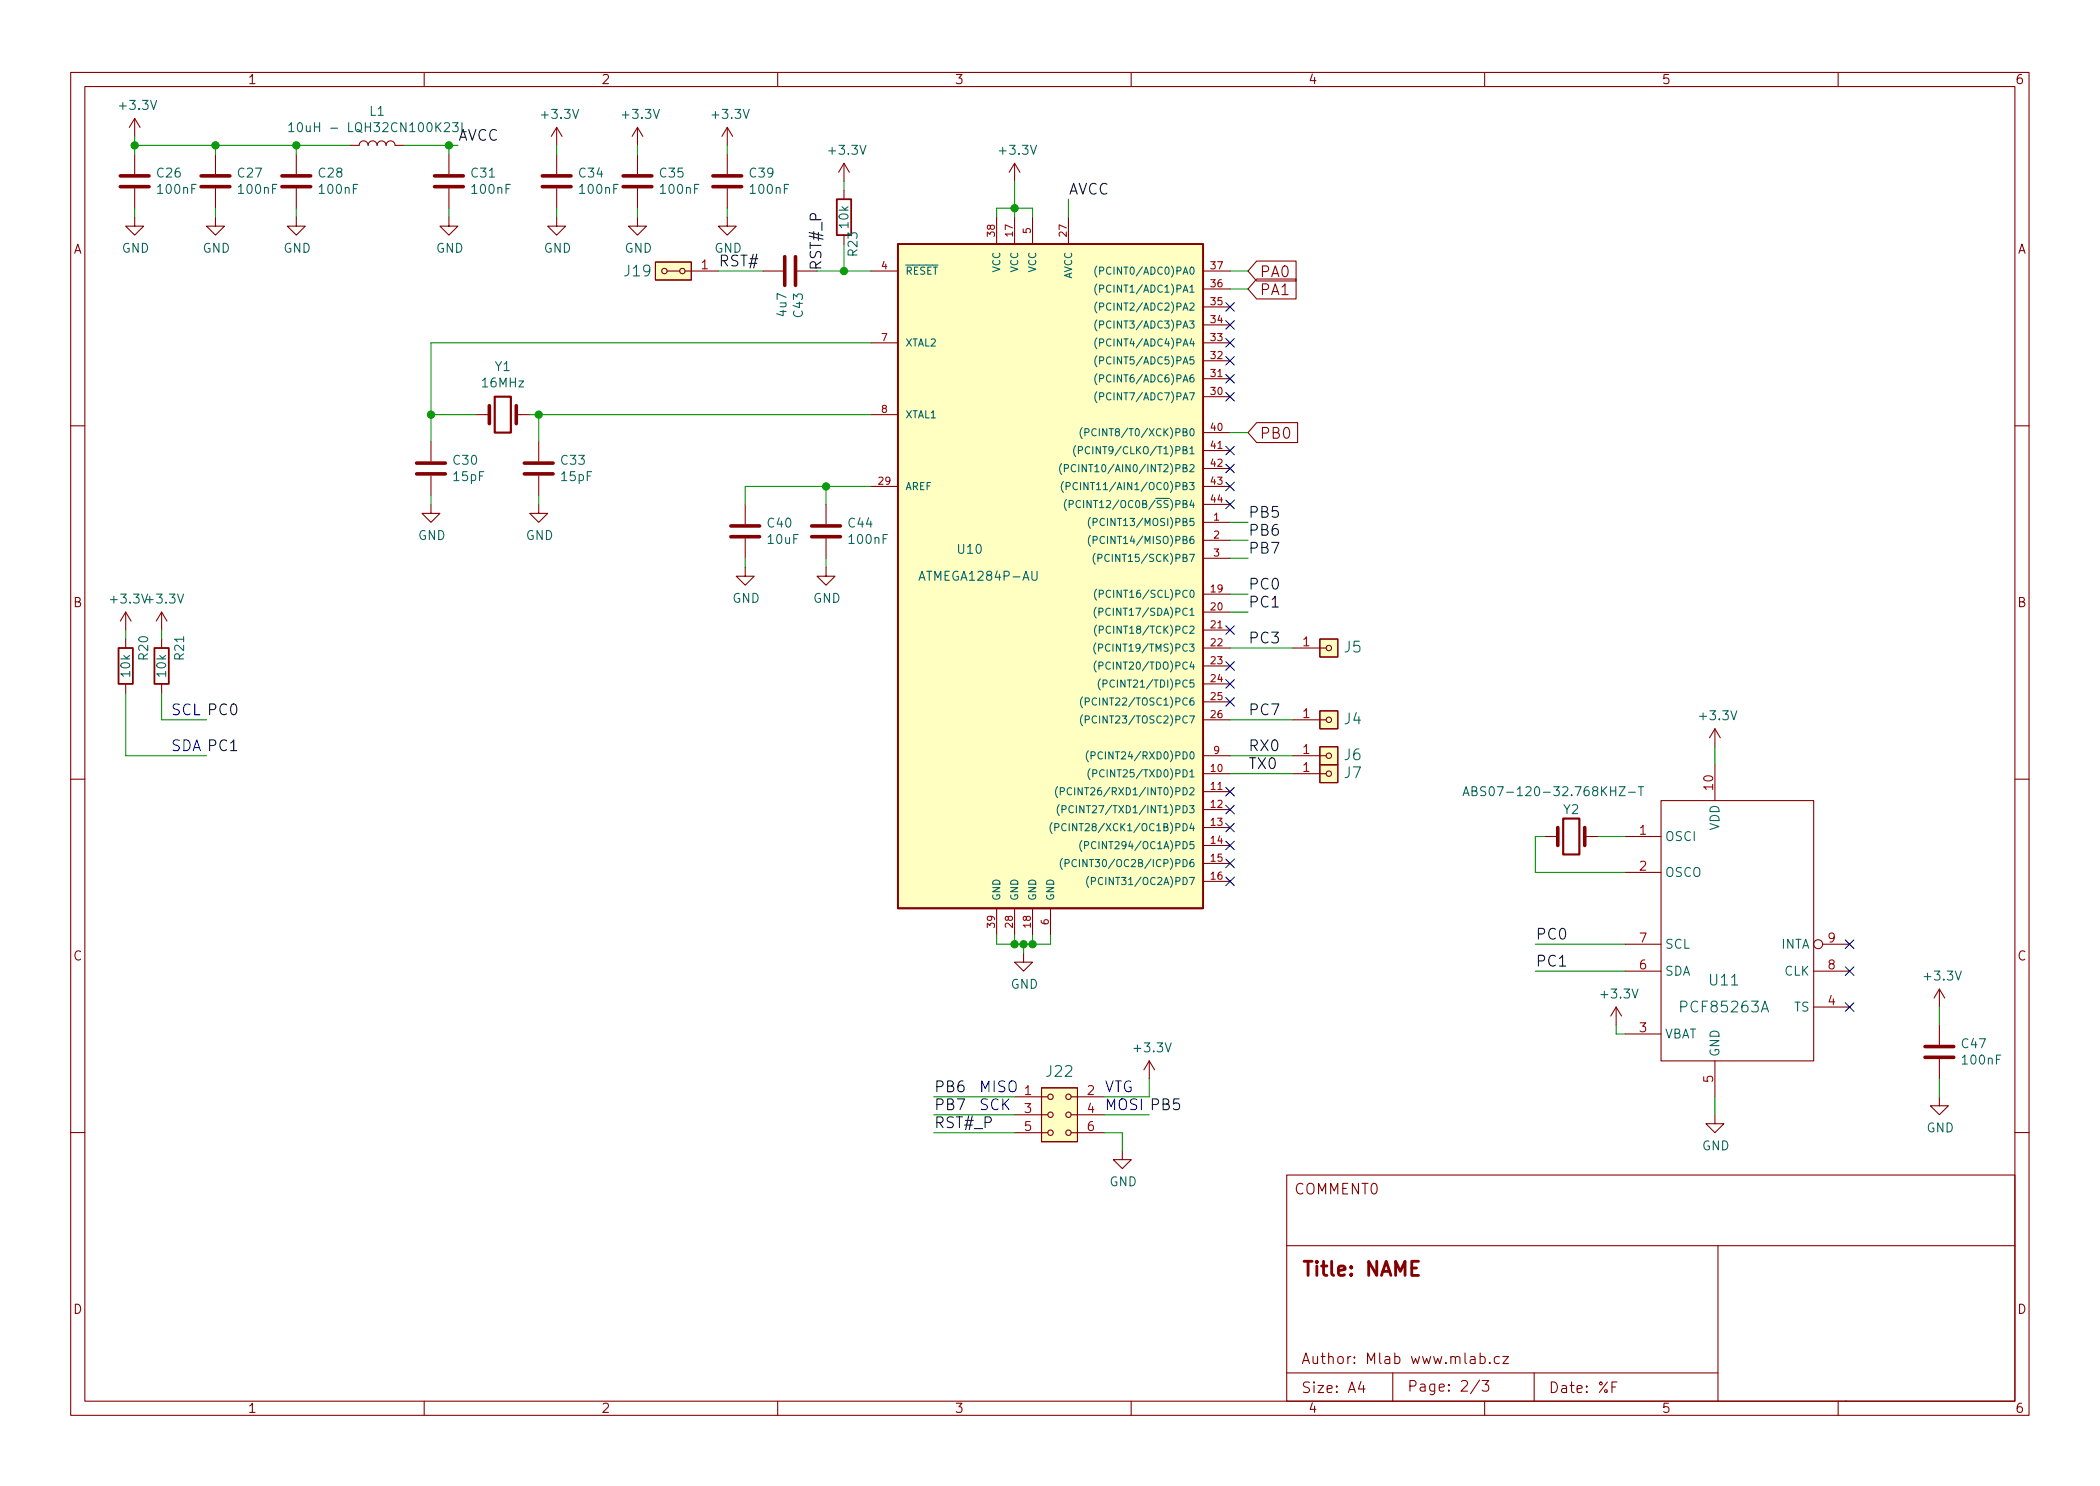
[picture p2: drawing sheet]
<svg xmlns="http://www.w3.org/2000/svg" width="297mm" height="210mm" viewBox="0 0 297 210" stroke-linecap="round" stroke-linejoin="round" font-family="sans-serif">
<g fill="none" stroke="#840000" stroke-width=".15">
<path d="M10 10.2h277v190.1h-277zM12 12.2h273v186.1h-273zM19 16.8v2.5M19 16.8l-.7 1.2M19 16.8l.8 1.2M60 10.2v2M78.7 18v2.6M78.7 18l-.7 1.3M78.7 18l.8 1.3M90.2 18l-.8 1.3M90.2 18v2.6M90.2 18l.7 1.3"/>
<path d="M102.9 18v2.6M102.9 18l-.8 1.3M102.9 18l.7 1.3M110 10.2v2M160 10.2v2M210 10.2v2M260 10.2v2M19 30.7v1.3h1.3l-1.3 1.3-1.2-1.3h1.2M19 21.8v2.8M19 26.7v2.8M30.5 30.7v1.3h1.2l-1.2 1.3-1.3-1.3h1.3M30.5 21.8v2.8"/>
<path d="M30.5 26.7v2.8M41.9 30.7v1.3h1.3l-1.3 1.3-1.3-1.3h1.3M41.9 21.8v2.8M41.9 26.7v2.8M49.5 20.6h1.3a.64 .64 0 0 1 .6-.7 .64 .64 0 0 1 .7 .7 .64 .64 0 0 1 .6-.7 .64 .64 0 0 1 .6 .7 .64 .64 0 0 1 .7-.7 .64 .64 0 0 1 .6 .7 .64 .64 0 0 1 .6-.7 .64 .64 0 0 1 .7 .7h1.2M63.5 30.7v1.3h1.3l-1.3 1.3-1.3-1.3h1.3M63.5 21.8v2.8M63.5 26.7v2.8M78.7 30.7v1.3h1.3l-1.3 1.3-1.2-1.3h1.2M78.7 21.8v2.8M78.7 26.7v2.8M90.2 30.7v1.3h1.2l-1.2 1.3-1.3-1.3h1.3"/>
<path d="M90.2 21.8v2.8M90.2 26.7v2.8M92.7 37.1h5.1v2.5h-5.1zM94.4 38.3h1.7M96.9 38.3h4.7M102.9 30.7v1.3h1.2l-1.2 1.3-1.3-1.3h1.3M102.9 21.8v2.8M102.9 26.7v2.8M107.9 38.3h2.8M112.8 38.3h2.8M119.4 23.1l-.8 1.3M119.4 23.1v2.5"/>
<path d="M119.4 26.9v1.3M119.4 33.3v1.2M119.4 23.1l.7 1.3M123.2 38.3h3.8M141 30.7v3.8M143.5 23.1v2.5M143.5 30.7v3.8M143.5 23.1l-.8 1.3M143.5 23.1l.8 1.3M146 30.7v3.8M151.1 30.7v3.8M170.2 38.3h3.8"/>
<path d="M177.7 36.9h5.6v2.9h-5.6l-1.2-1.5zM177.7 39.5h5.6v2.8h-5.6l-1.2-1.4zM67.3 58.7h1.9M73 58.7h1.9M123.2 48.5h3.8M123.2 58.7h3.8M170.2 56.1h3.8M170.2 53.6h3.8M170.2 51h3.8M170.2 48.5h3.8M170.2 46h3.8M170.2 43.4h3.8"/>
<path d="M170.2 40.9h3.8M177.7 59.8h5.8v2.8h-5.8l-1.2-1.4zM10 60.2h2M61 71.4v1.2h1.2l-1.2 1.3-1.3-1.3h1.3M61 62.5v2.8M61 67.3v2.8M76.2 71.4v1.2h1.3l-1.3 1.3-1.3-1.3h1.3M76.2 62.5v2.8M76.2 67.3v2.8M105.4 71.4v2.8M105.4 76.2v2.8M116.8 71.4v2.8"/>
<path d="M116.8 76.2v2.8M123.2 68.8h3.8M170.2 73.9h3.8M170.2 76.4h3.8M170.2 68.8h3.8M170.2 79h3.8M170.2 61.2h3.8M170.2 63.7h3.8M170.2 66.3h3.8M170.2 71.4h3.8M285 60.2h2M17.8 86.6l-.8 1.3"/>
<path d="M17.8 86.6v2.5M17.8 90.4v1.3M17.8 96.8v1.2M17.8 86.6l.7 1.3M22.9 86.6l-.8 1.3M22.9 86.6v2.5M22.9 90.4v1.3M22.9 96.8v1.2M22.9 86.6l.7 1.3M105.4 80.3v1.2h1.3l-1.3 1.3-1.3-1.3h1.3M116.8 80.3v1.2h1.3l-1.3 1.3-1.2-1.3h1.2M170.2 84.1h3.8"/>
<path d="M170.2 86.6h3.8M170.2 89.1h3.8M170.2 91.7h3.8M170.2 94.2h3.8M170.2 96.8h3.8M170.2 99.3h3.8M182.9 91.7h4.7M186.7 90.4h2.5v2.6h-2.5zM10 110.2h2M170.2 109.5h3.8M170.2 112h3.8M170.2 114.5h3.8"/>
<path d="M170.2 117.1h3.8M170.2 119.6h3.8M170.2 101.8h3.8M170.2 106.9h3.8M182.9 109.5h4.7M182.9 101.8h4.7M182.9 106.9h4.7M186.7 108.2h2.5v2.5h-2.5zM186.7 105.7h2.5v2.5h-2.5zM186.7 100.6h2.5v2.5h-2.5zM218.4 118.4h1.9M224.2 118.4h1.9"/>
<path d="M229.9 118.4h5M234.9 113.3h21.6v36.8h-21.6zM242.6 103.1l-.8 1.3M242.6 103.1v2.6M242.6 108.2v5.1M242.6 103.1l.7 1.3M285 110.2h2M141 128.5v3.8M143.5 128.5v3.8M144.8 134.9v1.2h1.2l-1.2 1.3-1.3-1.3h1.3M146 128.5v3.8M148.6 128.5v3.8"/>
<path d="M170.2 122.2h3.8M170.2 124.7h3.8M229.9 123.4h5M229.9 137.4h5M229.9 133.6h5M256.5 137.4h5.1M257.8 133.6h3.8M274.3 139.9l-.7 1.3M274.3 139.9v2.6M274.3 139.9l.8 1.3M143.5 157.7h4.7M143.5 155.2h4.7"/>
<path d="M147.3 153.9h5.1v7.6h-5.1zM151.5 157.7h4.7M151.5 155.2h4.7M162.6 150.1l-.8 1.3M162.6 150.1v2.5M162.6 150.1l.7 1.3M228.6 142.5l-.8 1.3M228.6 142.5v2.5M228.6 142.5l.8 1.3M229.9 146.3h5M242.6 157.7v1.3h1.2l-1.2 1.3-1.3-1.3h1.3M242.6 150.1v5.1"/>
<path d="M256.5 142.5h5.1M274.3 155.2v1.3h1.3l-1.3 1.2-1.3-1.2h1.3M274.3 145v2.8M274.3 149.9v2.7M10 160.2h2M143.5 160.3h4.7M151.5 160.3h4.7M158.7 162.8v1.3h1.3l-1.3 1.2-1.2-1.2h1.2M182 166.3h103v32h-103zM182 176.3h103M243 176.3v22M285 160.2h2"/>
<path d="M60 198.3v2M110 198.3v2M160 198.3v2M182 194.3h61M192.5 195.5l-.4 1h1M192.9 196v1M197 194.3v4M209.3 195.3l-1.3 1.9M209.4 192l.4-.1 .3 .3v.4l-.2 .3h-.1h-.4M209.6 195.3h1l-.5 .6a.41 .41 0 0 1 .5 .3v.3l-.2 .3h-.5l-.3-.1M210 198.3v2M210.7 192.8l.1 .1h-.1h-.1l.1-.1v.1"/>
<path d="M212.1 192l-.5-.1-.2 .3v.4l.1 .3h.1h.5M212.6 191.9h.8l-.8 1h.8M217 194.3v4M228 196.2h.5M228.7 195.5h-.7v1.5M260 198.3v2M261 198.3h.1"/>
<circle cx="94" cy="38.3" r=".38"/>
<circle cx="96.5" cy="38.3" r=".38"/>
<circle cx="188" cy="91.7" r=".38"/>
<circle cx="188" cy="106.9" r=".38"/>
<circle cx="188" cy="109.5" r=".38"/>
<circle cx="188" cy="101.8" r=".38"/>
<circle cx="257.2" cy="133.6" r=".63"/>
<circle cx="148.6" cy="155.2" r=".38"/>
<circle cx="148.6" cy="157.7" r=".38"/>
<circle cx="151.1" cy="157.7" r=".38"/>
<circle cx="151.1" cy="155.2" r=".38"/>
<circle cx="148.6" cy="160.3" r=".38"/>
<circle cx="151.1" cy="160.3" r=".38"/>
</g>
<path d="M200.6 178.5h-.9v2h.9" fill="none" stroke="#840000" stroke-width=".4"/>
<g fill="#ffffc2" stroke="#ffffc2" stroke-width=".14">
<path d="M147.3 153.9h5.1v7.6h-5.1z"/>
<path d="M127 34.5h43.2v94h-43.2z"/>
<path d="M186.7 90.4h2.5v2.6h-2.5z"/>
<path d="M186.7 108.2h2.5v2.5h-2.5z"/>
<path d="M186.7 105.7h2.5v2.5h-2.5z"/>
<path d="M186.7 100.6h2.5v2.5h-2.5z"/>
<path d="M92.7 37.1h5.1v2.5h-5.1z"/>
</g>
<g fill="none" stroke="#840000" stroke-width=".51">
<path d="M17 26.4h4.1M17 24.9h4.1M28.4 26.4h4.1M28.4 24.9h4.1M39.9 26.4h4M39.9 24.9h4M61.5 26.4h4M61.5 24.9h4M76.7 26.4h4.1M76.7 24.9h4.1M88.1 26.4h4.1M88.1 24.9h4.1"/>
<path d="M100.8 26.4h4.1M100.8 24.9h4.1M111 36.3v4.1M112.5 36.3v4.1M69.2 57.4v2.5M73 57.4v2.5M58.9 67.1h4.1M58.9 65.5h4.1M74.2 67.1h4M74.2 65.5h4M103.4 75.9h4M103.4 74.4h4"/>
<path d="M114.8 75.9h4.1M114.8 74.4h4.1M220.3 117.1v2.5M224.2 117.1v2.5M272.3 149.6h4.1M272.3 148.1h4.1"/>
</g>
<path d="M118.4 28.2h2v5.1h-2zM127 34.5h43.2v94h-43.2zM16.8 91.7h2v5.1h-2zM21.8 91.7h2.1v5.1h-2.1z" fill="none" stroke="#840000" stroke-width=".25"/>
<g fill="none" stroke="#006464" stroke-width=".15">
<path d="M40.9 17.7l.3-.3v1.2M40.9 18.6h.7M42.2 17.5l.2-.1a.68 .68 0 0 1 .3 1.1l-.2 .1a.69 .69 0 0 1-.3-1.1zM64 17.4h.8l-.4 .4 .3 .2v.5l-.1 .1h-.4l-.2-.1M65.3 17.4v1.2h.6M155.2 37.6a1.17 1.17 0 0 0 0 1.6M155.5 38.3h.5l.1-.2v-.2l-.6-.1v1M155.2 55.4a1.17 1.17 0 0 0 0 1.6M155.2 52.9a1.17 1.17 0 0 0 0 1.5M155.2 50.3a1.17 1.17 0 0 0 0 1.6M155.2 47.8a1.17 1.17 0 0 0 0 1.6M155.2 45.3a1.17 1.17 0 0 0 0 1.5"/>
<path d="M155.2 42.7a1.17 1.17 0 0 0 0 1.6M155.2 40.2a1.17 1.17 0 0 0 0 1.5M155.5 56.1h.5l.1-.2v-.2l-.6-.1v1M155.5 53.6l.5-.1 .1-.1v-.3l-.6-.1v1M155.5 51h.5l.1-.2v-.2l-.6-.1v1M155.5 48.5l.5-.1 .1-.1v-.3h-.6v1M155.5 45.9h.5l.1-.1v-.3l-.6-.1v1M155.5 43.4h.5l.1-.2v-.2l-.6-.1v1M155.5 40.9l.5-.1 .1-.1v-.3l-.6-.1v1M150.2 65.6a1.17 1.17 0 0 0 0 1.5M150.4 68.1a1.17 1.17 0 0 0 0 1.6M150.6 66.3l.4-.1 .1-.1v-.3l-.5-.1v1"/>
<path d="M150.8 68.8h.5l.1-.2-.1-.2-.5-.1v1M150.8 70.7a1.17 1.17 0 0 0 0 1.5M151.2 71.3h.5l.1-.1v-.3l-.6-.1v1M152.2 63a1.17 1.17 0 0 0 0 1.6M152.2 65.8a.48 .48 0 0 0-.7 .4 .48 .48 0 0 0 .5 .5h.2M152.4 68.4a.48 .48 0 0 0-.7 .3 .48 .48 0 0 0 .5 .6l.2-.1M152.5 63.7h.5l.1-.2v-.2l-.6-.1v1M153.1 60.5a1.17 1.17 0 0 0 0 1.6M153.5 61.2l.4-.1 .1-.1v-.3h-.5v1M154.1 63.3a.48 .48 0 0 0-.6 .3 .48 .48 0 0 0 .4 .6l.2-.1M154.2 73.2a1.17 1.17 0 0 0 0 1.6M154.2 75.7a1.17 1.17 0 0 0 0 1.6"/>
<path d="M154.6 73.9l.5-.1 .1-.1v-.3h-.6v1M154.6 76.4h.5l.1-.2v-.2l-.6-.1v1M154.9 78.3a1.17 1.17 0 0 0 0 1.5M155.1 60.7a.48 .48 0 0 0-.7 .4 .48 .48 0 0 0 .5 .6l.2-.1M155.3 79l.5-.1 .1-.1-.1-.3-.5-.1v1M146 80.8v1.1l.2 .2 .4-.1 .1-.1v-1.1M153.1 98.6a1.17 1.17 0 0 0 0 1.6M153.5 99.3l.5-.1 .1-.1-.1-.3h-.5v1M155 91a1.17 1.17 0 0 0 0 1.5M155.1 85.9a1.17 1.17 0 0 0 0 1.6M155.1 93.5a1.17 1.17 0 0 0 0 1.6M155.1 83.4a1.17 1.17 0 0 0 0 1.5"/>
<path d="M155.1 88.4a1.17 1.17 0 0 0 0 1.6M155.4 91.7l.5-.1 .1-.1-.1-.3-.5-.1v1M155.4 86.6l.5-.1 .1-.1v-.3h-.6v1M155.4 94.2h.5l.1-.2v-.2l-.6-.1v1M155.5 84h.5l.1-.1-.1-.3-.5-.1v1M155.5 89.1h.5l.1-.2-.1-.2-.5-.1v1M155.6 96.1a1.17 1.17 0 0 0 0 1.5M156 96.7h.5l.1-.1v-.3l-.6-.1v1M148.8 116.4a1.17 1.17 0 0 0 0 1.5M149.2 117.1l.5-.1 .1-.1-.1-.3-.5-.1v1M149.6 111.3a1.17 1.17 0 0 0 0 1.6M149.8 113.8a1.17 1.17 0 0 0 0 1.6"/>
<path d="M150 112l.5-.1 .1-.1-.1-.3h-.5v1M150.2 114.5h.5l.1-.2v-.2l-.6-.1v1M150.8 116.6a.48 .48 0 0 0-.7 .4 .48 .48 0 0 0 .5 .5h.2M151.6 111.5a.48 .48 0 0 0-.7 .4 .48 .48 0 0 0 .5 .6l.2-.1M151.8 114.1a.48 .48 0 0 0-.7 .3 .48 .48 0 0 0 .5 .6l.2-.1M153 118.9a1.17 1.17 0 0 0 0 1.6M153.1 101.1a1.17 1.17 0 0 0 0 1.6M153.4 119.6h.5l.1-.2-.1-.2-.5-.1v1M153.5 101.8h.5l.1-.2-.1-.2-.5-.1v1M153.9 106.2a1.17 1.17 0 0 0 0 1.6M154.2 108.8a1.17 1.17 0 0 0 0 1.5M154.3 106.9h.5l.1-.2v-.2l-.6-.1v1"/>
<path d="M154.6 109.4h.5l.1-.1-.1-.3-.5-.1v1M206.9 112.6l.5-1.3 .4 1.3M207.1 112.2h.6M208.2 111.9h.6l.1-.2-.1-.3-.6-.1v1.3h.5l.2-.3a.33 .33 0 0 0-.3-.4M230.4 112.1h.9M231.7 111.3h.8M232.1 111.3v1.3M150.3 121.5a1.17 1.17 0 0 0 0 1.5M150.7 122.1h.4l.1-.1v-.3l-.5-.1v1M152.3 121.7a.48 .48 0 0 0-.7 .3 .48 .48 0 0 0 .5 .6l.2-.1M154 124a1.17 1.17 0 0 0 0 1.6M154.4 124.7l.5-.1 .1-.1-.1-.3h-.5v1"/>
</g>
<path d="M70 56.1h2.3v5.1h-2.3zM221.1 115.8h2.3v5.1h-2.3z" fill="none" stroke="#840000" stroke-width=".3"/>
<g fill="none" stroke="#009600" stroke-width=".15">
<path d="M19 19.3v2.5M19 29.5v1.2M19 20.6h30.5M30.5 20.6v1.2M30.5 29.5v1.2M41.9 20.6v1.2M41.9 29.5v1.2M57.1 20.6h7.7M63.5 20.6v1.2M63.5 29.5v1.2M78.7 20.6v1.2M78.7 29.5v1.2"/>
<path d="M90.2 20.6v1.2M90.2 29.5v1.2M101.6 38.3h6.3M102.9 20.6v1.2M102.9 29.5v1.2M115.6 38.3h7.6M119.4 25.6v1.3M119.4 34.5v3.8M141 30.7v-1.2h5v1.2M143.5 25.6v5.1M151.1 28.2v2.5M174 38.3h2.5"/>
<path d="M61 58.7h6.3M74.9 58.7h48.3M76.2 58.7v3.8M123.2 48.5h-62.2v14M174 40.9h2.5M61 70.1v1.3M76.2 70.1v1.3M105.4 79v1.3M116.8 68.8v2.6M116.8 79v1.3M123.2 68.8h-17.8v2.6M174 61.2h2.5"/>
<path d="M174 76.4h2.5M174 79h2.5M174 73.9h2.5M17.8 98v8.9h11.4M17.8 89.1v1.3M22.9 89.1v1.3M22.9 98v3.8h6.3M174 86.6h2.5M174 91.7h8.9M174 84.1h2.5M174 106.9h8.9M174 101.8h8.9"/>
<path d="M174 109.5h8.9M218.4 118.4h-1.2v5h12.7M226.1 118.4h3.8M242.6 105.7v2.5M141 132.3v1.3h7.6v-1.3M143.5 132.3v1.3M144.8 133.6v1.3M146 132.3v1.3M217.2 133.6h12.7M217.2 137.4h12.7M132.1 157.7h11.4M132.1 155.2h11.4"/>
<path d="M156.2 157.7h6.4M162.6 152.6v2.6h-6.4M228.6 145v1.3h1.3M242.6 155.2v2.5M274.3 142.5v2.5M274.3 152.6v2.6M132.1 160.3h11.4M156.2 160.3h2.5v2.5"/>
</g>
<g fill="none" stroke="#000084" stroke-width=".15">
<path d="M173.4 42.8l1.2 1.2M173.4 50.4l1.2 1.3M173.4 47.9l1.2 1.2M173.4 53l1.2 1.2M173.4 45.4l1.2 1.2M173.4 55.5l1.2 1.2M174.6 42.8l-1.2 1.2M174.6 50.4l-1.2 1.3M174.6 47.9l-1.2 1.2M174.6 53l-1.2 1.2M174.6 45.4l-1.2 1.2M174.6 55.5l-1.2 1.2"/>
<path d="M173.4 68.2l1.2 1.2M173.4 63.1l1.2 1.3M173.4 70.8l1.2 1.2M173.4 65.7l1.2 1.2M174.6 68.2l-1.2 1.2M174.6 63.1l-1.2 1.3M174.6 70.8l-1.2 1.2M174.6 65.7l-1.2 1.2M173.4 93.6l1.2 1.2M173.4 88.5l1.2 1.3M173.4 96.2l1.2 1.2M173.4 98.7l1.2 1.2"/>
<path d="M174.6 93.6l-1.2 1.2M174.6 88.5l-1.2 1.3M174.6 96.2l-1.2 1.2M174.6 98.7l-1.2 1.2M173.4 119l1.2 1.2M173.4 116.5l1.2 1.2M173.4 111.4l1.2 1.2M173.4 113.9l1.2 1.3M174.6 119l-1.2 1.2M174.6 116.5l-1.2 1.2M174.6 111.4l-1.2 1.2M174.6 113.9l-1.2 1.3"/>
<path d="M173.4 121.6l1.2 1.2M173.4 124.1l1.2 1.2M174.6 121.6l-1.2 1.2M174.6 124.1l-1.2 1.2M261 136.8l1.2 1.2M261 133l1.2 1.2M262.2 136.8l-1.2 1.2M262.2 133l-1.2 1.2M261 141.9l1.2 1.2M262.2 141.9l-1.2 1.2"/>
</g>
<g fill="#009600" stroke="#009600" stroke-width=".15">
<circle cx="119.4" cy="38.3" r=".51"/>
<circle cx="116.8" cy="68.8" r=".51"/>
<circle cx="146.1" cy="133.6" r=".51"/>
<circle cx="41.9" cy="20.6" r=".51"/>
<circle cx="30.5" cy="20.6" r=".51"/>
<circle cx="19" cy="20.6" r=".51"/>
<circle cx="63.5" cy="20.6" r=".51"/>
<circle cx="143.5" cy="133.6" r=".51"/>
<circle cx="144.8" cy="133.6" r=".51"/>
<circle cx="143.5" cy="29.5" r=".51"/>
<circle cx="61" cy="58.7" r=".51"/>
<circle cx="76.2" cy="58.7" r=".51"/>
</g>
<text font-size="2.8" fill="#840000" x="184" y="180.6">Title: NAME</text>
<g font-size="2.1" fill="#0f0f0f">
<text x="64.8" y="19.9">AVCC</text>
<text x="151.1" y="27.5">AVCC</text>
<text x="101.6" y="37.7">RST#</text>
<text x="116.2" y="38.3" transform="rotate(-90 116.2 38.3)">RST#_P</text>
<text x="176.5" y="75.8">PB6</text>
<text x="176.5" y="73.3">PB5</text>
<text x="176.5" y="78.3">PB7</text>
<text x="176.5" y="83.4">PC0</text>
<text x="176.5" y="86">PC1</text>
<text x="176.5" y="91">PC3</text>
<text x="176.5" y="101.2">PC7</text>
<text x="176.5" y="106.3">RX0</text>
<text x="176.5" y="108.8">TX0</text>
<text x="217.2" y="133">PC0</text>
<text x="217.2" y="136.8">PC1</text>
<text x="132.1" y="154.5">PB6</text>
<text x="132.1" y="157.1">PB7</text>
<text x="132.1" y="159.6">RST#_P</text>
</g>
<g font-size="2.1" fill="#006464">
<text x="88.4" y="39.1">J19</text>
<text x="190.2" y="92.3">J5</text>
<text x="190.2" y="107.6">J6</text>
<text x="190.2" y="102.5">J4</text>
<text x="190.2" y="110.1">J7</text>
<text x="238" y="143.3">PCF85263A</text>
<text x="241.9" y="139.4">U11</text>
<text x="148.1" y="152.4">J22</text>
</g>
<g font-size="2.1" fill="#840000">
<text x="178.1" y="39.2">PA0</text>
<text x="178.1" y="41.8">PA1</text>
<text x="178.1" y="62.1">PB0</text>
<text x="183" y="169">COMMENT0</text>
<text x="184" y="193">Author: Mlab www.mlab.cz</text>
<text x="184" y="197.1">Size: A4</text>
<text x="199" y="196.9">Page: 2/3</text>
<text x="219" y="197.1">Date: %F</text>
</g>
<g font-size="2.1" fill="#0000c2">
<text x="24.1" y="101.2">SCL PC0</text>
<text x="24.1" y="106.3">SDA PC1</text>
<text x="138.4" y="154.5">MISO</text>
<text x="156.2" y="154.5">VTG</text>
<text x="138.4" y="157.1">SCK</text>
<text x="156.2" y="157.1">MOSI PB5</text>
</g>
<g font-size="1.8" fill="#840000">
<text x="35" y="11.9">1</text>
<text x="85" y="11.9">2</text>
<text x="135" y="11.9">3</text>
<text x="185" y="11.9">4</text>
<text x="235" y="11.9">5</text>
<text x="285" y="11.9">6</text>
<text x="10.3" y="35.9">A</text>
<text x="285.3" y="35.9">A</text>
<text x="10.3" y="85.9">B</text>
<text x="285.3" y="85.9">B</text>
<text x="10.3" y="135.9">C</text>
<text x="285.3" y="135.9">C</text>
<text x="10.3" y="185.9">D</text>
<text x="285.3" y="185.9">D</text>
<text x="35" y="199.9">1</text>
<text x="85" y="199.9">2</text>
<text x="135" y="199.9">3</text>
<text x="185" y="199.9">4</text>
<text x="235" y="199.9">5</text>
<text x="285" y="199.9">6</text>
</g>
<g font-size="1.8" fill="#006464">
<text x="17.1" y="15.5">+3.3V</text>
<text x="52.3" y="16.4">L1</text>
<text x="76.8" y="16.8">+3.3V</text>
<text x="88.2" y="16.8">+3.3V</text>
<text x="100.9" y="16.8">+3.3V</text>
<text x="42.6" y="18.7">10uH - LQH32CN100K23L</text>
<text x="117.4" y="21.9">+3.3V</text>
<text x="141.6" y="21.9">+3.3V</text>
<text x="22.3" y="25.1">C26</text>
<text x="22.4" y="27.4">100nF</text>
<text x="33.7" y="25.1">C27</text>
<text x="33.9" y="27.4">100nF</text>
<text x="45.1" y="25.1">C28</text>
<text x="45.3" y="27.4">100nF</text>
<text x="66.7" y="25.1">C31</text>
<text x="66.9" y="27.4">100nF</text>
<text x="82" y="25.1">C34</text>
<text x="82.1" y="27.4">100nF</text>
<text x="93.4" y="25.1">C35</text>
<text x="93.5" y="27.4">100nF</text>
<text x="106.1" y="25.1">C39</text>
<text x="106.2" y="27.4">100nF</text>
<text x="17.2" y="35.8">GND</text>
<text x="28.6" y="35.8">GND</text>
<text x="40.1" y="35.8">GND</text>
<text x="61.7" y="35.8">GND</text>
<text x="76.9" y="35.8">GND</text>
<text x="88.3" y="35.8">GND</text>
<text x="101" y="35.8">GND</text>
<text x="120" y="32.2" transform="rotate(-90 120 32.2)">10k</text>
<text x="121.3" y="36.2" transform="rotate(-90 121.3 36.2)">R23</text>
<text x="111.3" y="44.7" transform="rotate(-90 111.3 44.7)">4u7</text>
<text x="113.6" y="44.8" transform="rotate(-90 113.6 44.8)">C43</text>
<text x="70" y="52.5">Y1</text>
<text x="68.3" y="54.8">16MHz</text>
<text x="64.2" y="65.8">C30</text>
<text x="79.4" y="65.8">C33</text>
<text x="64.2" y="68.1">15pF</text>
<text x="79.5" y="68.1">15pF</text>
<text x="59.1" y="76.4">GND</text>
<text x="74.4" y="76.4">GND</text>
<text x="108.6" y="74.6">C40</text>
<text x="108.7" y="77">10uF</text>
<text x="120.1" y="74.6">C44</text>
<text x="120.2" y="77">100nF</text>
<text x="130.5" y="82.2">ATMEGA1284P-AU</text>
<text x="135.5" y="78.4">U10</text>
<text x="15.8" y="85.4">+3.3V +3.3V</text>
<text x="103.6" y="85.3">GND</text>
<text x="115" y="85.3">GND</text>
<text x="18.4" y="95.7" transform="rotate(-90 18.4 95.7)">10k</text>
<text x="21" y="93.3" transform="rotate(-90 21 93.3)">R20</text>
<text x="23.5" y="95.7" transform="rotate(-90 23.5 95.7)">10k</text>
<text x="26" y="93.3" transform="rotate(-90 26 93.3)">R21</text>
<text x="240.6" y="101.9">+3.3V</text>
<text x="209.4" y="112.6">ABS07-120-32.768KHZ-T</text>
<text x="221.2" y="115.2">Y2</text>
<text x="235.5" y="119">OSCI</text>
<text x="243.2" y="117.5" transform="rotate(-90 243.2 117.5)">VDD</text>
<text x="235.5" y="124.1">OSCO</text>
<text x="235.5" y="134.2">SCL</text>
<text x="251.9" y="134.2">INTA</text>
<text x="142.9" y="139.9">GND</text>
<text x="226.6" y="141.3">+3.3V</text>
<text x="235.5" y="138">SDA</text>
<text x="252.4" y="138">CLK</text>
<text x="253.8" y="143.1">TS</text>
<text x="272.4" y="138.7">+3.3V</text>
<text x="160.6" y="148.9">+3.3V</text>
<text x="235.5" y="146.9">VBAT</text>
<text x="243.2" y="149.6" transform="rotate(-90 243.2 149.6)">GND</text>
<text x="277.5" y="148.3">C47</text>
<text x="277.7" y="150.6">100nF</text>
<text x="272.5" y="160.2">GND</text>
<text x="156.9" y="167.8">GND</text>
<text x="240.7" y="162.8">GND</text>
</g>
<g font-size="1.8" fill="#a90000">
<text x="99.2" y="38.1">1</text>
<text x="184.3" y="91.4">1</text>
<text x="184.3" y="101.6">1</text>
<text x="184.3" y="106.7">1</text>
<text x="184.3" y="109.2">1</text>
<text x="242.3" y="111.7" transform="rotate(-90 242.3 111.7)">10</text>
<text x="231.9" y="118.1">1</text>
<text x="231.9" y="123.2">2</text>
<text x="231.9" y="137.2">6</text>
<text x="231.9" y="133.3">7</text>
<text x="258.6" y="137.2">8</text>
<text x="258.6" y="133.3">9</text>
<text x="258.6" y="142.2">4</text>
<text x="231.9" y="146">3</text>
<text x="144.9" y="154.9">1</text>
<text x="153.8" y="154.9">2</text>
<text x="242.3" y="153.1" transform="rotate(-90 242.3 153.1)">5</text>
<text x="144.9" y="157.5">3</text>
<text x="144.9" y="160">5</text>
<text x="153.8" y="157.5">4</text>
<text x="153.8" y="160">6</text>
</g>
<g font-size="1.4" fill="#a90000">
<text x="140.7" y="33.4" transform="rotate(-90 140.7 33.4)">38</text>
<text x="143.3" y="33.4" transform="rotate(-90 143.3 33.4)">17</text>
<text x="145.8" y="33" transform="rotate(-90 145.8 33)">5</text>
<text x="150.9" y="33.4" transform="rotate(-90 150.9 33.4)">27</text>
<text x="124.7" y="38.1">4</text>
<text x="171.3" y="40.6">36</text>
<text x="171.3" y="38.1">37</text>
<text x="171.3" y="45.7">34</text>
<text x="171.3" y="43.2">35</text>
<text x="124.7" y="48.3">7</text>
<text x="171.3" y="53.3">31</text>
<text x="171.3" y="50.8">32</text>
<text x="171.3" y="48.3">33</text>
<text x="124.7" y="58.4">8</text>
<text x="171.3" y="55.9">30</text>
<text x="171.3" y="61">40</text>
<text x="171.3" y="63.5">41</text>
<text x="124.3" y="68.6">29</text>
<text x="171.3" y="66">42</text>
<text x="171.3" y="68.6">43</text>
<text x="171.3" y="71.1">44</text>
<text x="171.7" y="73.7">1</text>
<text x="171.7" y="76.2">2</text>
<text x="171.3" y="83.8">19</text>
<text x="171.7" y="78.7">3</text>
<text x="171.3" y="86.4">20</text>
<text x="171.3" y="88.9">21</text>
<text x="171.3" y="91.4">22</text>
<text x="171.3" y="94">23</text>
<text x="171.3" y="96.5">24</text>
<text x="171.3" y="99.1">25</text>
<text x="171.3" y="101.6">26</text>
<text x="171.7" y="106.7">9</text>
<text x="171.3" y="109.2">10</text>
<text x="171.3" y="111.8">11</text>
<text x="171.3" y="114.3">12</text>
<text x="171.3" y="116.8">13</text>
<text x="171.3" y="119.4">14</text>
<text x="171.3" y="121.9">15</text>
<text x="171.3" y="124.5">16</text>
<text x="140.7" y="131.2" transform="rotate(-90 140.7 131.2)">39</text>
<text x="143.3" y="131.2" transform="rotate(-90 143.3 131.2)">28</text>
<text x="145.8" y="131.2" transform="rotate(-90 145.8 131.2)">18</text>
<text x="148.3" y="130.8" transform="rotate(-90 148.3 130.8)">6</text>
</g>
<g font-size="1.4" fill="#006464">
<text x="128" y="38.9">~{RESET}</text>
<text x="141.5" y="38.5" transform="rotate(-90 141.5 38.5)">VCC</text>
<text x="144" y="38.5" transform="rotate(-90 144 38.5)">VCC</text>
<text x="146.6" y="38.5" transform="rotate(-90 146.6 38.5)">VCC</text>
<text x="151.6" y="39.6" transform="rotate(-90 151.6 39.6)">AVCC</text>
<text x="156.2" y="41.4">(PCINT1/ADC1)PA1</text>
<text x="156.2" y="38.9">(PCINT0/ADC0)PA0</text>
<text x="156.2" y="46.5">(PCINT3/ADC3)PA3</text>
<text x="156.2" y="43.9">(PCINT2/ADC2)PA2</text>
<text x="128" y="49">XTAL2</text>
<text x="156.2" y="51.6">(PCINT5/ADC5)PA5</text>
<text x="156.2" y="49">(PCINT4/ADC4)PA4</text>
<text x="128" y="59.2">XTAL1</text>
<text x="156.2" y="56.6">(PCINT7/ADC7)PA7</text>
<text x="156.2" y="54.1">(PCINT6/ADC6)PA6</text>
<text x="154" y="64.3">(PCINT9/CLKO/T1)PB1</text>
<text x="155" y="61.7">(PCINT8/T0/XCK)PB0</text>
<text x="128" y="69.3">AREF</text>
<text x="151.9" y="71.9">(PCINT12/OC0B/~{SS})PB4</text>
<text x="152.6" y="66.8">(PCINT10/AIN0/INT2)PB2</text>
<text x="152.7" y="69.3">(PCINT11/AIN1/OC0)PB3</text>
<text x="155.6" y="74.4">(PCINT13/MOSI)PB5</text>
<text x="155.6" y="77">(PCINT14/MISO)PB6</text>
<text x="156.3" y="79.5">(PCINT15/SCK)PB7</text>
<text x="156.3" y="87.1">(PCINT17/SDA)PC1</text>
<text x="156.3" y="89.7">(PCINT18/TCK)PC2</text>
<text x="156.4" y="84.6">(PCINT16/SCL)PC0</text>
<text x="156.3" y="92.2">(PCINT19/TMS)PC3</text>
<text x="156.3" y="94.7">(PCINT20/TDO)PC4</text>
<text x="154.5" y="99.8">(PCINT22/TOSC1)PC6</text>
<text x="157" y="97.3">(PCINT21/TDI)PC5</text>
<text x="154.5" y="102.4">(PCINT23/TOSC2)PC7</text>
<text x="155.5" y="107.4">(PCINT24/RXD0)PD0</text>
<text x="152" y="112.5">(PCINT26/RXD1/INT0)PD2</text>
<text x="155.6" y="110">(PCINT25/TXD0)PD1</text>
<text x="151.2" y="117.6">(PCINT28/XCK1/OC1B)PD4</text>
<text x="152.2" y="115.1">(PCINT27/TXD1/INT1)PD3</text>
<text x="152.6" y="122.7">(PCINT30/OC2B/ICP)PD6</text>
<text x="154.5" y="120.1">(PCINT294/OC1A)PD5</text>
<text x="155.3" y="125.2">(PCINT31/OC2A)PD7</text>
<text x="141.5" y="127.5" transform="rotate(-90 141.5 127.5)">GND</text>
<text x="144" y="127.5" transform="rotate(-90 144 127.5)">GND</text>
<text x="146.6" y="127.5" transform="rotate(-90 146.6 127.5)">GND</text>
<text x="149.1" y="127.5" transform="rotate(-90 149.1 127.5)">GND</text>
</g>
</svg>
